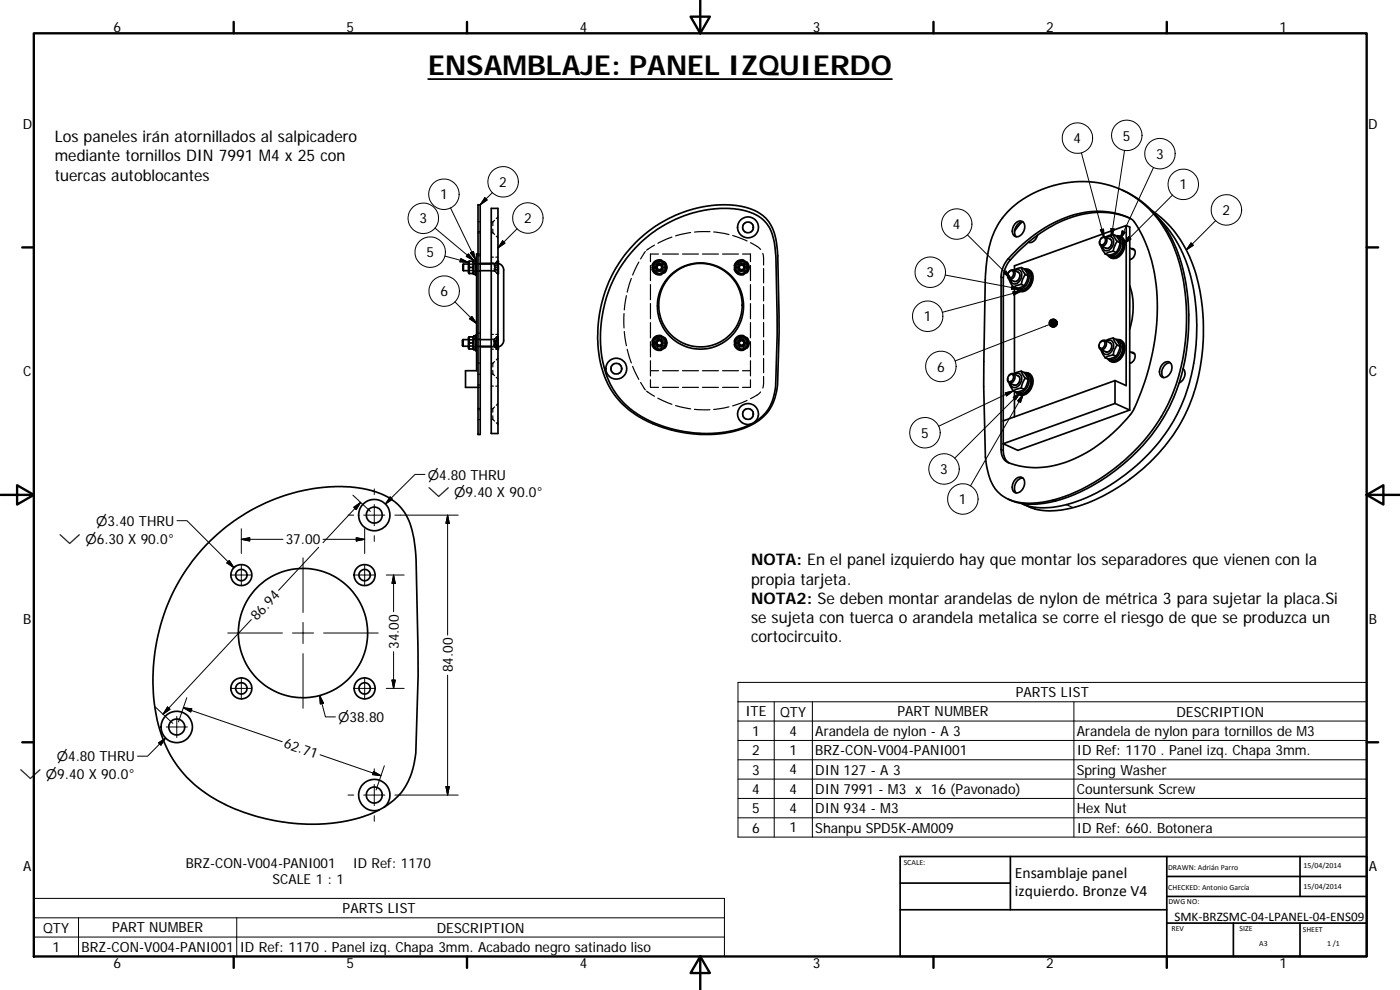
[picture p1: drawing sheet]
<svg xmlns="http://www.w3.org/2000/svg" width="420mm" height="297mm" viewBox="0 0 420 297" stroke-linecap="round" stroke-linejoin="round" font-family="sans-serif">
<g fill="none" stroke="#000" stroke-width=".51">
<path d="M336.8 57a32.4 32.4 0 0 1 17.5 21 62.9 62.9 0 0 1-3.6 44.7 56.1 56.1 0 0 1-35.5 28l-3.5 .5a17 17 0 0 1-9.1-1.4M139.1 79.2l-.2 .2v1.6l.2 .2M139.1 79.2v2M139.1 79.2h1.5M140.9 78.4a4.7 4.7 0 0 0-.3 3.1l.1 .6h.2M140.9 78.4l-.2 .9 .2 .9M140.9 78.4h.9M141.8 78.4l.4 .3M141.8 78.4v1.8M142.2 78.1h.3M142.2 78.2v4.1h.5M142.2 78.1v.1"/>
<path d="M142.7 78.1l-.5 .1M143 77.9h-.3v4.7h.3M143.5 76.2h-.5v35h-3.3v5h3.8M143.5 61.4h.6v69h-.6zM144.1 79h3.3M144.1 79.2h3.3M147.4 62.5h2v67.6h-2zM149.4 78.4v3.7M149.6 79.1a2.73 2.73 0 0 1 1.6 3.3v15.7a10.9 10.9 0 0 1-.4 5.2l-.5 .4-.9 .4M190.8 72.7a38.9 38.9 0 0 1 22.7-11l5.5-.2a15.5 15.5 0 0 1 11.7 5l1.1 1.8a21.1 21.1 0 0 1 1.6 8.5 352.8 352.8 0 0 1-.3 40.2 14.3 14.3 0 0 1-11.1 11.9l-2.7 .8-4.4 .6-6.4-.1a40.4 40.4 0 0 1-14.3-3.9 24.9 24.9 0 0 1-14.7-21.6 39.9 39.9 0 0 1 11.3-32zM197.5 79.5h.8l.4 .7-.4 .7h-.8l-.4-.7zM222.2 79.5h.7l.4 .7-.4 .7h-.7l-.4-.7z"/>
<path d="M302.6 63.4a31.1 31.1 0 0 1 13.2-7.6l3.6-.9 5.3-.4a28.4 28.4 0 0 1 26 16.3 56.6 56.6 0 0 1 5.1 31.3 54.9 54.9 0 0 1-29.9 44l-4.7 2.2-3.2 1.2-4 1-3.4 .4a12.9 12.9 0 0 1-12.2-4.6l-1.6-3.4-1.1-5.8a744.2 744.2 0 0 1 .1-54.5 31.9 31.9 0 0 1 4.1-15.9zM304.8 67a1.56 1.56 0 0 1 2.1-.5 1.56 1.56 0 0 1 .6 2 2.32 2.32 0 0 1-3.2 2.2 2.86 2.86 0 0 1 .5-3.7zM305.8 74.3a36.4 36.4 0 0 1 23.6-10.9 18.1 18.1 0 0 1 10.8 2.9 45.1 45.1 0 0 1 7.1 27.4 71.9 71.9 0 0 1-7.7 30.3 42.1 42.1 0 0 1-24.6 16 21.8 21.8 0 0 1-13.1-1.6 4.3 4.3 0 0 1-1.5-3.5v-51.8a8.8 8.8 0 0 1 3.2-6.6zM306.7 66.6l-2.2 2.7M307 66.6a2.9 2.9 0 0 0-2 4.4M308.8 72.6l.1 .1M311.4 70.5a2.4 2.4 0 0 1-2.7 2.2M330.4 71.6a1.01 1.01 0 0 1 1.4-.4 1.01 1.01 0 0 1 .3 1.4 1.15 1.15 0 0 1-.7 1.2 1.15 1.15 0 0 1-1.4-.5v-.9M330.5 73.8l1.4 .7M330.5 71.5a.83 .83 0 0 1 1.2 .1 .83 .83 0 0 1-.1 1.2 .82 .82 0 0 1-1.2 .6 .82 .82 0 0 1-.3-1.2zM330.6 73.9l.2 .9 .9 1.4M331.7 71.1l1.5 .7"/>
<path d="M332.1 71.3a1.39 1.39 0 0 1 1.8 0 1.39 1.39 0 0 1 .3 1.8 2.09 2.09 0 0 1-2.8 1.9l-.5-1M333.2 71.8a1.59 1.59 0 0 1 .3 1.7 1.59 1.59 0 0 1-1.6 1M334.1 75.4l-2.4 .8M334.1 70.3l-2.3 .8M334.1 70.3l1.2 2.1M334.1 75.4l.9 .4M334.1 70.3l.9 .4M335 70.7l1.2 2.1M335 75.8l-2.4 .8-.9-.4M335 70.8a2.11 2.11 0 0 1 2.3 2.7 3.8 3.8 0 0 1-3.9 3.8l-.9-.7M335.1 70.9a2.73 2.73 0 0 1 .7 4.3 2.55 2.55 0 0 1-3.1 1.4M335.3 72.4l-.8 1.4-.4 1.6"/>
<path d="M335.3 72.4l.9 .4M335.4 71a2.8 2.8 0 0 1 .9 4.5 2.39 2.39 0 0 1-3.4 1.1M336.1 70.9a2.81 2.81 0 0 1 1.3 3.9 3.1 3.1 0 0 1-4.2 2.5M336.2 72.8l-.5 1.6-.7 1.4M338 67.7l1.1 .4-.1 54.9M339.1 74.4l1.4 .7M339.1 77.7l.2 .1M339.1 65.4a26.3 26.3 0 0 0-23.3 2.4 45.1 45.1 0 0 0-13.5 11.4 8.6 8.6 0 0 0-1.2 4.2v51.8a4.2 4.2 0 0 0 1.7 3.7M339.5 74.6a1.33 1.33 0 0 1 1.2 .9 1.33 1.33 0 0 1-.4 1.4l-.5 .7-.7 .3M345.8 63.3a35.8 35.8 0 0 1 14.3 24 60.4 60.4 0 0 1-6 40 55.7 55.7 0 0 1-32.3 25.1l-4.2 .7a16.8 16.8 0 0 1-8.7-1l-2-.9M348 65.8a39.7 39.7 0 0 1 10.6 23.4 58.3 58.3 0 0 1-7.6 39 55 55 0 0 1-31.7 23.4l-5.1 .7a15.8 15.8 0 0 1-7.7-1.3M139.1 81.2h1.5"/>
<path d="M140.9 80.2l-.2 1 .2 .9M140.9 82.1h.9M140.9 80.2h.9M141.8 80.2v1.9M142.2 81.7l-.4 .4M144.1 81.2h3.3M302.7 81.7a.81 .81 0 0 1 1.2-.4 .81 .81 0 0 1 .2 1.2 .87 .87 0 0 1-.7 .9 .87 .87 0 0 1-1-.5zM302.8 81.6a1 1 0 0 1 1.4-.5 1 1 0 0 1 .3 1.4 1.1 1.1 0 0 1-.8 1.2 1.1 1.1 0 0 1-1.3-.6v-.7M303 83.8l.2 1 .9 1.3M304.1 81l1.5 .7M304.4 80.9v-1.1l33.6-12.1v48l-3.4-1.5M304.4 86.3v25.8"/>
<path d="M304.5 81.2a1.37 1.37 0 0 1 1.8 .1 1.37 1.37 0 0 1 .3 1.7 2.07 2.07 0 0 1-2.8 2l-.5-1M305.6 81.7a1.61 1.61 0 0 1 .3 1.8 1.61 1.61 0 0 1-1.6 .9l-1.4-.6M306.5 85.3l-2.4 .8M306.5 80.3l1.2 2.1M306.5 80.3a3.6 3.6 0 0 1 2 2.2l.1 .3M306.5 85.3l.9 .4M306.5 80.3l-2.3 .8M307.4 85.7l-1.3 .6a1.95 1.95 0 0 1-2-.2M307.4 80.7a2.12 2.12 0 0 1 2.3 2.8 4.1 4.1 0 0 1-3.6 3.9l-.8-.4-.4-.5M307.5 80.9a2.35 2.35 0 0 1 1.1 3.4 2.79 2.79 0 0 1-3.5 2.2M307.7 82.4l-.8 1.4-.4 1.5M307.7 82.4l.9 .4"/>
<path d="M307.8 81a2.83 2.83 0 0 1 .9 4.4 2.49 2.49 0 0 1-3.4 1.2M308.5 80.8a3.2 3.2 0 0 1 .9 4.8 2.86 2.86 0 0 1-3.7 1.6M308.6 82.8l-.4 1.5-.8 1.4M339.1 85.7a21.4 21.4 0 0 1-.1 13.1M139 101.9l-.2 .2v1.6l.2 .2M139 103.9h1.6M139 101.9h1.6M139 101.9v2M140.9 101.1a4.5 4.5 0 0 0-.3 3l.1 .6h.2M140.9 102.9l-.2 .9 .2 .9M140.9 101.1l-.2 .9 .2 .9M140.9 104.7h.9"/>
<path d="M140.9 101.1h.9M140.9 102.9h.9M141.8 101.1l.4 .3M141.8 101.1v1.8M141.8 102.9v1.8M142.2 100.8h.3M142.2 100.9v4h.5M142.2 100.8v.1M142.2 104.4l-.4 .3M142.7 100.8l-.5 .1M143 100.6h-.3v4.6h.3M144.1 104.1h3.3"/>
<path d="M144.1 103.9h3.3M144.1 101.9h3.3M149.6 104.1l-.2 .7M197.2 102.6l.6-.5 .7 .3 .1 .8-.6 .5-.7-.3zM222.2 102.2h.7l.4 .7-.4 .6h-.7l-.4-.6zM302.8 112.7a1 1 0 0 1 1.4-.5 1 1 0 0 1 .3 1.5 1.15 1.15 0 0 1-.7 1.1 1.15 1.15 0 0 1-1.3-.4l-.1-.9M302.9 112.6a.83 .83 0 0 1 1.2 0 .83 .83 0 0 1-.1 1.2 .84 .84 0 0 1-1.2 .7 .84 .84 0 0 1-.3-1.3zM303 114.9l.1 .8 1 1.6M304.1 112.1l1.5 .7a1.61 1.61 0 0 1 .3 1.8 1.61 1.61 0 0 1-1.6 .9l-1.4-.6M304.4 117.4v7.7M304.5 112.3a1.38 1.38 0 0 1 1.8 .1 1.38 1.38 0 0 1 .3 1.7 2.12 2.12 0 0 1-2.8 2l-.5-1M306.5 111.4l-2.3 .8"/>
<path d="M306.5 116.4l-2.4 .9M306.5 111.4l1.2 2.1M306.5 116.4l.9 .4M306.5 111.4l.9 .4M307.4 116.8l-1.3 .6a1.9 1.9 0 0 1-2-.1M307.4 111.8l1.2 2.1M307.4 111.8a2.21 2.21 0 0 1 2.2 3.2 3.6 3.6 0 0 1-3.8 3.4l-.9-.8M307.5 112a2.78 2.78 0 0 1 .8 4.2 2.5 2.5 0 0 1-3.2 1.4M307.7 113.5l-.9 1.7-.3 1.2M307.7 113.5l.9 .4M307.8 112.1a2.53 2.53 0 0 1 1.3 3.7 2.71 2.71 0 0 1-3.8 1.9M308.5 111.9a3.2 3.2 0 0 1 .9 4.8 2.83 2.83 0 0 1-3.8 1.6"/>
<path d="M308.6 113.9l-.6 1.9-.6 1M330.2 102.7a1 1 0 0 1 1.4-.5 1 1 0 0 1 .4 1.5 1.22 1.22 0 0 1-.7 1 1.22 1.22 0 0 1-1.3-.1l-.1-1.1M330.3 102.6a.78 .78 0 0 1 1.1-.2 .78 .78 0 0 1 .1 1.1 .88 .88 0 0 1-.6 1 .88 .88 0 0 1-1-.5v-.7zM330.6 105l.1 .7 1 1.6M331.5 102.1l1.7 .7a1.61 1.61 0 0 1 .3 1.8 1.61 1.61 0 0 1-1.6 1l-1.6-.7M332.1 102.4a1.39 1.39 0 0 1 1.8 0 1.39 1.39 0 0 1 .3 1.8 2.12 2.12 0 0 1-2.9 1.9l-.4-1M334.1 106.5l-2.4 .8M334.1 106.5l.9 .4M334.1 101.5l1.1 2M334.1 101.5l.9 .4M334.1 101.5l-2.3 .7M334.6 114.2v6.9l-33.5 12 4.4 2 33.5-12.1"/>
<path d="M334.6 114.2l-33.5 12.1M335 106.9l-1.3 .6a2.18 2.18 0 0 1-2-.2M335 101.9l1.1 2M335 101.9a2.19 2.19 0 0 1 2.2 3.2 3.6 3.6 0 0 1-3.8 3.4l-1-.8M335.1 102a2.83 2.83 0 0 1 .5 4.6 2.34 2.34 0 0 1-2.9 1.1M335.2 103.5l-.7 1.4-.4 1.6M335.2 103.5l.9 .4M335.4 102.1a2.62 2.62 0 0 1 1.1 4.1 2.53 2.53 0 0 1-3.6 1.6M336.1 102a3.1 3.1 0 0 1 .9 4.7 2.81 2.81 0 0 1-3.8 1.7M336.1 103.9l-.4 1.6-.7 1.4M339 105.5l1.5 .7M339 108.8l.3 .1"/>
<path d="M339.5 105.7a1.33 1.33 0 0 1 1.2 .9 1.33 1.33 0 0 1-.4 1.5l-.5 .6-.8 .2M349 109.2a1.55 1.55 0 0 1 2.1-.5 1.55 1.55 0 0 1 .6 2.1 2.49 2.49 0 0 1-3 2.3 2.63 2.63 0 0 1 .3-3.9zM351.2 108.8a2.9 2.9 0 0 0-2 4.5M355.1 110.7a2.83 2.83 0 0 1-1.2 4.2M226.5 126.6a12.9 12.9 0 0 0 6.3-10.8 414 414 0 0 0-.1-40.6 12.6 12.6 0 0 0-3.9-9.5 19.7 19.7 0 0 0-12.6-3.2l-5 .6a38.3 38.3 0 0 0-28.5 51.1 26.4 26.4 0 0 0 17 13.9 35.5 35.5 0 0 0 25.8-.9M334.6 121.1l4.4 1.9M304.7 143.8a1.57 1.57 0 0 1 2.1-.5 1.57 1.57 0 0 1 .7 2.1 2.29 2.29 0 0 1-3.2 2.2 2.97 2.97 0 0 1 .4-3.8zM307 143.4a2.86 2.86 0 0 0-2 4.5M115.4 242.1a18.5 18.5 0 0 0 9.2-14.7l.2-1.4a649.8 649.8 0 0 0 0-59.5 25.4 25.4 0 0 0-3.9-13.4 19.3 19.3 0 0 0-13.4-6.7l-4.6-.4-4.4 .1-4.6 .5-3.5 .7a57.4 57.4 0 0 0-44.4 59.2 40 40 0 0 0 8.5 24.9 45.3 45.3 0 0 0 23.7 13.9l6.4 1.3 7 .7 7.7-.3 5.7-.9a35 35 0 0 0 8.8-3.1M270.1 257h140.1v30h-140.1zM303.2 257v16M350.2 257v30"/>
<path d="M390.2 257v12M270.1 265h33.1M270.1 273h80.1M350.2 277h60M350.2 269h60M350.2 263h60M370.2 277v10M390.2 277v10"/>
<circle cx="224.5" cy="68.2" r="1.59"/>
<circle cx="224.5" cy="68.2" r="3.1"/>
<circle cx="197.9" cy="80.2" r="1.85"/>
<circle cx="197.9" cy="80.2" r="2.09"/>
<circle cx="210.2" cy="91.6" r="12.5"/>
<circle cx="210.2" cy="91.8" r="12.9"/>
<circle cx="222.6" cy="80.2" r="2.09"/>
<circle cx="222.6" cy="80.2" r="1.84"/>
<circle cx="185" cy="110.6" r="1.6"/>
<circle cx="185" cy="110.6" r="3.1"/>
<circle cx="197.9" cy="102.9" r="1.86"/>
<circle cx="197.9" cy="102.9" r="2.1"/>
<circle cx="222.6" cy="102.9" r="2.1"/>
<circle cx="222.6" cy="102.9" r="1.85"/>
<circle cx="224.5" cy="124.2" r="1.59"/>
<circle cx="224.5" cy="124.2" r="3.1"/>
<circle cx="112.3" cy="154.5" r="4.7"/>
<circle cx="112.3" cy="154.6" r="2.4"/>
<circle cx="72.4" cy="172.5" r="1.7"/>
<circle cx="72.4" cy="172.5" r="3.2"/>
<circle cx="109.4" cy="172.5" r="3.2"/>
<circle cx="109.4" cy="172.5" r="1.69"/>
<circle cx="90.9" cy="189.9" r="19.4"/>
<circle cx="53" cy="218.1" r="2.39"/>
<circle cx="53.1" cy="218.1" r="4.7"/>
<circle cx="72.4" cy="206.5" r="3.2"/>
<circle cx="72.4" cy="206.5" r="1.7"/>
<circle cx="109.4" cy="206.5" r="3.1"/>
<circle cx="109.4" cy="206.5" r="1.7"/>
<circle cx="112.3" cy="238.5" r="4.7"/>
<circle cx="112.3" cy="238.5" r="2.4"/>
</g>
<g fill="none" stroke="#000" stroke-width=".36">
<path d="M140.6 79.4h.1M140.7 79.4h.4M140.7 79.4v.5M141.6 79.4h.5v.5M141.7 79.2l-1.1 .1M142.2 79.1h.1M142.2 79.2l-.1 .1M142.4 79.1l-.2 .1M142.4 79.1h.1M142.5 79.1h.2h-.2M142.7 79.2h.1M142.9 79.2h1.2"/>
<path d="M142.9 79.2h.1M143 79.1h.4M143.5 76.2h.1M143.5 66.6h.1M143.5 69.9h.1M143.5 76.8h.1M143.5 69.5h.1M143.8 79.1h.3M143.9 76.2h.2M143.9 66.6h.2M143.9 69.9h.2M143.9 76.8h.2"/>
<path d="M143.9 69.5h.2M147.4 79.1h.4M147.4 66.6h.2M147.4 69.8h.2M147.4 77.2h.7M147.4 78.9h.7M147.4 79.2h.3M147.4 79h.6M147.7 66.6h.2M147.7 69.8h.2M147.9 66.6v1.1M147.9 68.7v1.1"/>
<path d="M147.9 69.8l.5 .5M148 79.2h.3M148.1 79.1h.4M148.3 79.2v.7M148.4 66.1l-.5 .5M148.5 79.1v.8M148.6 79h.7M148.6 78.9l-.3 .3M148.8 78.8l-.3 .3M148.8 79.5l-.1 .3M148.8 77.2h.6M148.8 78.9h.6"/>
<path d="M148.8 79.5h.1M148.9 70.8l.5 .6M149.1 79.5h-.3v.3M149.3 78.4l-.1 1.2M149.3 78.4h.1M149.3 79.5h.3M149.4 78.1l-.5 .6M149.4 65.1l-.5 .5M149.4 79l.2 .1M191.7 78.6l-1.8 3.9M193.7 75.5l-1.5 2.2M195.2 79.7v4.5"/>
<path d="M196.1 79.6v.2a.63 .63 0 0 0 0 1M196.4 73.6l-2.4 1.5M197 79.6a1.13 1.13 0 0 1 1.6-.2 1.13 1.13 0 0 1 0 1.7 1.13 1.13 0 0 1-1.6-.2M197.1 79.7a.99 .99 0 0 1 1.5-.2 .99 .99 0 0 1 0 1.5 .99 .99 0 0 1-1.5-.2M197.4 78.8a1.49 1.49 0 0 0-1 1.4 1.49 1.49 0 0 0 1 1.5M197.5 78.2v.3M197.5 78.8v.4M197.5 78.4h-.1a.64 .64 0 0 0-.9 .6M197.6 76.2h-2.4v2.3M197.7 78.2v.3M197.7 78.8v.3M197.8 78.1a1.97 1.97 0 0 0-1.9 1.6"/>
<path d="M197.8 78.1h.1M197.8 78.1v.4M197.8 78.8v.3M197.9 78.1h.1M198 78.1v.4M198 78.8v.3M198 78.1a2.03 2.03 0 0 1 1.9 1.6M198.2 78.4h.2a.63 .63 0 0 1 .9 .6M198.3 79.5a.81 .81 0 0 0-1.2 .7 .81 .81 0 0 0 1.2 .7M198.3 78.8a1.5 1.5 0 0 1 1.1 1.4 1.5 1.5 0 0 1-1.1 1.5M198.6 79.8a.8 .8 0 0 1-.7 1.2 .8 .8 0 0 1-.7-1.2M198.6 78a2.34 2.34 0 0 0-3 1.8"/>
<path d="M198.7 79.6a1.06 1.06 0 0 0-1.5-.2 1.06 1.06 0 0 0 0 1.6 1.06 1.06 0 0 0 1.5-.2M198.8 76.2h4.8M198.8 79.5a1.17 1.17 0 0 0-1.7-.1 1.17 1.17 0 0 0 0 1.7 1.17 1.17 0 0 0 1.7-.2M199.5 78.5a2.33 2.33 0 0 1 0 3.5M199.7 79.6v.2a.62 .62 0 0 1 0 1M201.6 71.1l-4.2 1.9M204.8 76.2h4.8M207.3 69.8l-4.5 1M210.8 76.2h4.8M213.1 69.5l-4.7 .1M214.2 69.6l4.6 .8M216.8 76.2h4.8"/>
<path d="M219.9 70.7l4.3 1.6M220.8 79.6l-.1 .2a.62 .62 0 0 0 .1 1M221.6 79.6a1.14 1.14 0 0 1 1.7-.2 1.14 1.14 0 0 1 0 1.7 1.14 1.14 0 0 1-1.7-.2M221.8 79.7a1 1 0 0 1 1.4-.2 1 1 0 0 1 0 1.5 1 1 0 0 1-1.4-.2M222.1 78.8a1.5 1.5 0 0 0-1 1.4 1.5 1.5 0 0 0 1 1.5M222.1 78.2v.3M222.1 78.8v.4M222.2 78.4h-.1a.63 .63 0 0 0-.9 .6M222.3 78.2v.3M222.3 78.8v.3M222.5 78.1a2.09 2.09 0 0 0-1.9 1.6M222.5 78.1v.4"/>
<path d="M222.5 78.8v.3M222.5 78.1h.1M222.6 78.1h.1M222.7 78.1v.4M222.7 78.8v.3M222.7 78.1a1.98 1.98 0 0 1 1.8 1.6M222.8 76.2h2.4v2.3M222.9 78.4h.2a.64 .64 0 0 1 .9 .6M223 79.5a.82 .82 0 0 0-1.3 .7 .82 .82 0 0 0 1.3 .7M223 78.8a1.5 1.5 0 0 1 1 1.4 1.5 1.5 0 0 1-1 1.5M223.2 79.8a.8 .8 0 0 1-.7 1.2 .8 .8 0 0 1-.6-1.2M223.3 78a2.3 2.3 0 0 0-3 1.8"/>
<path d="M223.4 79.6a1.06 1.06 0 0 0-1.6-.2 1.06 1.06 0 0 0 0 1.6 1.06 1.06 0 0 0 1.6-.2M223.5 79.5a1.17 1.17 0 0 0-1.7-.1 1.17 1.17 0 0 0 0 1.7 1.17 1.17 0 0 0 1.7-.2M224 66.7a1.64 1.64 0 0 0-1.2 1.5 1.64 1.64 0 0 0 1.2 1.6M224.1 78.5a2.33 2.33 0 0 1 0 3.5M224.3 79.6l.1 .2a.63 .63 0 0 1-.1 1M225 66.7a1.67 1.67 0 0 1 1.2 1.5 1.67 1.67 0 0 1-1.2 1.6M225.2 79.7v4.5M225.2 72.8l2.4 1.4 .7 .6M228.9 76l.3 3.5M302.6 77.6l.6 .4M333.2 71.8a1.62 1.62 0 0 1 .3 1.7 1.62 1.62 0 0 1-1.6 1M140.6 81.2h1.1"/>
<path d="M140.6 81.2h.1M140.7 81h.4M140.7 80.5l-.1 .6M141.6 81h.5M142.1 80.5v.5M142.1 81v.1M142.1 81.2h.1M142.2 81.3h.2M142.8 81.3h-.3M142.9 81.2h1.2M142.9 81.3h.1M143 81.4h.4"/>
<path d="M143.5 99.9h.1M143.8 81.4h.3M143.9 99.9h.2M147.4 81.3h.4M147.4 81.2h.3M148 81.2h.3M148.1 81.3h.4M148.3 81.2l.3 .3M148.3 80.6v.6M148.5 80.6v.7M148.5 81.3l.3 .4M148.5 80v.4"/>
<path d="M148.7 80.7l.1 .2M148.8 80.9h.1M148.8 80.7v.2h.3M148.8 80v.2M148.8 80.2v.2M148.8 80.2h.3M148.9 81.8l.3 .3M149.1 82l.3 .3M149.2 82.1h.1M149.2 80.8v1.3M149.3 82.1h.1M149.3 80.9h.3"/>
<path d="M149.3 80.2h.3M187.3 94.1v4.3M187.4 99.5l.6 4.2M188 88.7l-.6 4.3M189.5 83.5l-1.3 4.2M195.2 85.4v4.5M195.2 91.1v4.6M195.2 96.8v4.6M195.6 80.7a2.34 2.34 0 0 0 3 1.7M195.9 80.9a2.06 2.06 0 0 0 2 1.4 2.06 2.06 0 0 0 1.9-1.4M196.5 81.4l.1 .2a.61 .61 0 0 0 .9 .5M198.5 81a.99 .99 0 0 0 .1-1.4 .99 .99 0 0 0-1.5 0 .99 .99 0 0 0 .2 1.4"/>
<path d="M199.3 81.4l-.3 .7h-.8M220.3 80.7a2.31 2.31 0 0 0 3 1.7M220.6 80.9a2.06 2.06 0 0 0 2 1.4 2.06 2.06 0 0 0 1.9-1.4M221.2 81.4v.2a.63 .63 0 0 0 1 .5M223.1 81a.99 .99 0 0 0 .2-1.4 .99 .99 0 0 0-1.5 0 .99 .99 0 0 0 .2 1.4M224 81.4l-.1 .2a.64 .64 0 0 1-1 .5M225.2 85.4v4.5M225.2 91.1v4.6M225.2 96.8v4.6M229.2 80.6v4.3M229.2 86v4.3M229.2 91.4v4.3"/>
<path d="M229.2 96.8v4.3M300.4 83.1l.7 .3M305.6 81.7a1.63 1.63 0 0 1 .3 1.8 1.63 1.63 0 0 1-1.6 .9M138.9 103.1l.1 .7M139 102l-.1 .6M139.1 102v.6M139.1 103.2v.6M140.6 103.8l1.1 .1M140.6 102l.1 .1M140.7 102.1v.5M140.7 103.2l-.1 .6M140.7 103.7h.4"/>
<path d="M140.7 102.1h.4M141.6 103.7h.5M141.6 102.1h.5M141.7 101.9l-1.1 .1M142.1 103.2v.5M142.1 103.7v.1M142.1 102v.6M142.1 103.8l.1 .1M142.2 104h.2M142.4 101.8l-.3 .2M142.5 101.7l-.3 .1M142.5 104h.2"/>
<path d="M142.5 101.8h.2h-.2M142.7 103.9h.1M142.7 101.8h.1M142.9 101.9h1.2M142.9 103.9h1.2M142.9 101.8h.1M143 101.7h.4M143 104.1h.4M143.5 108.9h.1M143.5 112.3h.1M143.5 116.2h.1M143.5 115.5h.1"/>
<path d="M143.8 101.7h.3M143.8 104.1h.3M143.9 108.9h.2M143.9 112.3h.2M143.9 116.2h.2M143.9 115.5h.2M147.4 101.7h.4M147.4 104l.6 .1M147.4 109h.2M147.4 112.2h.2M147.4 101.9h.3M147.4 115.8h.7"/>
<path d="M147.4 100.3h.7M147.4 104.8h.7M147.4 103.9h.3M147.7 109h.2M147.7 112.2h.2M147.9 109v1.1M147.9 111.1v1.1M147.9 112.2l.5 .5M148.1 101.7h.4M148.1 104h.4M148.2 103.2v.7l.3 .3M148.3 103.2v.7"/>
<path d="M148.3 101.9v.7M148.3 103.9h-.4M148.3 101.9h-.4M148.3 103.9h.1M148.4 101.9h-.1M148.4 102.7l-.2 .2 .2 .2M148.4 108.5l-.5 .5M148.4 104h.1M148.5 101.6l-.3 .3v.7M148.5 101.7v.8M148.5 103.3v.7M148.5 104l.3 .3"/>
<path d="M148.5 101.7l-.1 .1M148.5 103.4l.2 .2M148.5 102.7v.4M148.6 104.1h.7M148.7 103.5l.3 .2M148.7 102.9v.3M148.7 102.3v.1M148.7 103.1v.3M148.7 102.4v.2M148.7 102.2l-.2 .2M148.7 103.4h.1M148.7 102.6v.2"/>
<path d="M148.7 102.1v.2zM148.7 103.2h.3M148.7 103.4h.3M148.7 102.6h.3M148.7 102.1h.3M148.7 103.2l.1 .3M148.8 101.5l-.3 .2M148.8 115.8h.6M148.8 100.3h.6M148.8 104.8h.6M148.8 103.5h.1M148.8 103.4l.3 .1-.1 1.3-.3-.3"/>
<path d="M148.8 102.7v.2M148.8 102.2h.1M148.8 102.2l-.1 .3M148.8 102.9v.2M148.8 102.9h.3M148.9 113.2l.5 .5M149 102.4h-.3v.3M149 101l-.3 .3M149 101l.2 1.3M149 101l.1 1.2-.3 .2M149.1 104.7l.3 .3M149.2 103.5v1.3"/>
<path d="M149.2 103.7h.2M149.2 103.2h.2M149.2 103.4h.2M149.2 102.6h.2M149.2 102.4h.2M149.2 102.1h.2M149.3 101h.3v1M149.3 104.1h.1M149.3 103.5h.3M149.3 102.9h.3M149.3 102.2h.3M149.4 100.8l-.3 .3"/>
<path d="M149.4 107.5l-.5 .5M149.6 103v1.1M184.4 109a1.66 1.66 0 0 0-1.1 1.6 1.66 1.66 0 0 0 1.1 1.6M185.5 109a1.64 1.64 0 0 1 1.1 1.6 1.64 1.64 0 0 1-1.1 1.6M188.2 104.8l1.3 4.1M189.9 109.9l1.8 3.9M192.2 114.7l1.5 2.3M194 117.3l2.4 1.6M195.2 113.9v2.3h2.4M195.2 102.5v4.6M195.2 108.2v4.6M195.2 111.2h2.4"/>
<path d="M195.6 103.4a2.28 2.28 0 0 0 3 1.7M195.9 103.6a2.07 2.07 0 0 0 2 1.3 2.07 2.07 0 0 0 1.9-1.3M196.1 102.3v.1a.65 .65 0 0 0 0 1.1M196.5 104.1l.1 .1a.62 .62 0 0 0 .9 .5M197 102.2a1.13 1.13 0 0 1 1.6-.2 1.13 1.13 0 0 1 0 1.7 1.13 1.13 0 0 1-1.6-.2M197.1 102.3a1 1 0 0 1 1.5-.1 1 1 0 0 1 0 1.4 1 1 0 0 1-1.5-.1M197.4 119.5l4.2 1.8M197.4 101.5a1.48 1.48 0 0 0-1 1.4 1.48 1.48 0 0 0 1 1.4M197.5 100.9v.3M197.5 101.5v.4M197.5 101.1h-.1a.64 .64 0 0 0-.9 .6M197.7 100.8v.3"/>
<path d="M197.7 101.5v.3M197.8 100.8a2 2 0 0 0-1.9 1.5M197.8 100.8v.3M197.8 101.5v.3M197.8 100.8h.1M197.9 100.8h.1M198 100.8v.3M198 101.5v.3M198 100.8a2.07 2.07 0 0 1 1.9 1.5M198.2 102.2a.8 .8 0 0 1 .2 1.3 .8 .8 0 0 1-1.3-.5M198.2 101.1h.2a.63 .63 0 0 1 .9 .6M198.3 102.2a.82 .82 0 0 0-1.2 .7 .82 .82 0 0 0 1.2 .7"/>
<path d="M198.3 101.5a1.49 1.49 0 0 1 1.1 1.4 1.49 1.49 0 0 1-1.1 1.4M198.6 100.7a2.28 2.28 0 0 0-3 1.7M198.7 102.3a1.07 1.07 0 0 0-1.5-.2 1.07 1.07 0 0 0 0 1.6 1.07 1.07 0 0 0 1.5-.2M198.8 116.2h4.8M198.8 111.2h4.8M198.8 102.2a1.17 1.17 0 0 0-1.7-.2 1.17 1.17 0 0 0 0 1.8 1.17 1.17 0 0 0 1.7-.2M198.8 103.2a.99 .99 0 0 0-.7-1.3 .99 .99 0 0 0-1.2 .9 .99 .99 0 0 0 1 1.1M199.3 104.1l-.1 .1a.64 .64 0 0 1-1 .5M199.5 101.2a2.36 2.36 0 0 1 0 3.4M199.7 102.3v.1a.64 .64 0 0 1 0 1.1M204.8 116.2h4.8M204.8 111.2h4.8"/>
<path d="M210.8 116.2h4.8M210.8 111.2h4.8M216.8 116.2h4.8M216.8 111.2h4.8M220.3 103.4a2.25 2.25 0 0 0 3 1.7M220.6 103.6a2.07 2.07 0 0 0 2 1.3 2.07 2.07 0 0 0 1.9-1.3M220.8 102.3l-.1 .1a.64 .64 0 0 0 .1 1.1M221.2 104.1v.1a.63 .63 0 0 0 1 .5M221.6 102.2a1.14 1.14 0 0 1 1.7-.2 1.14 1.14 0 0 1 0 1.7 1.14 1.14 0 0 1-1.7-.2M221.8 102.3a1.01 1.01 0 0 1 1.4-.2 1.01 1.01 0 0 1 0 1.5 1.01 1.01 0 0 1-1.4-.1M222.1 101.5a1.49 1.49 0 0 0-1 1.4 1.49 1.49 0 0 0 1 1.4M222.1 100.9v.3"/>
<path d="M222.1 101.5v.4M222.2 101.1h-.1a.63 .63 0 0 0-.9 .6M222.3 100.8v.3M222.3 101.5v.3M222.5 100.8a2.13 2.13 0 0 0-1.9 1.5M222.5 100.8v.3M222.5 101.5v.3M222.5 100.8h.1M222.6 100.8h.1M222.7 100.8v.3M222.7 101.5v.3M222.7 100.8a2.01 2.01 0 0 1 1.8 1.5"/>
<path d="M222.8 111.2h2.4M222.9 101.1h.2a.64 .64 0 0 1 .9 .6M223 102.2a.82 .82 0 0 0-1.3 .7 .82 .82 0 0 0 1.3 .7M223 101.5a1.49 1.49 0 0 1 1 1.4 1.49 1.49 0 0 1-1 1.4M223.1 103.7a.99 .99 0 0 0 .2-1.5 .99 .99 0 0 0-1.5 0 .99 .99 0 0 0 .2 1.5M223.2 102.5a.79 .79 0 0 1-.7 1.2 .79 .79 0 0 1-.6-1.2M223.3 100.7a2.25 2.25 0 0 0-3 1.7M223.4 102.3a1.07 1.07 0 0 0-1.6-.2 1.07 1.07 0 0 0 0 1.6 1.07 1.07 0 0 0 1.6-.2M223.5 102.2a1.17 1.17 0 0 0-1.7-.2 1.17 1.17 0 0 0 0 1.8 1.17 1.17 0 0 0 1.7-.2M224 104.1l-.1 .1a.64 .64 0 0 1-1 .5M224.1 101.2a2.36 2.36 0 0 1 0 3.4M224.3 102.3l.1 .1a.65 .65 0 0 1-.1 1.1"/>
<path d="M225.2 102.5v4.6M225.2 108.2v4.6M225.2 113.9v2.3h-2.4M228.3 117.6l-1 .9-2.1 1.1M229.2 112.9l-.3 3.5M229.2 102.2v4.3M229.2 107.5v4.4M305.6 112.8a1.61 1.61 0 0 1 .3 1.8 1.61 1.61 0 0 1-1.6 .9M333.2 102.9a1.59 1.59 0 0 1 .3 1.7 1.59 1.59 0 0 1-1.6 1M339.2 108.9h.1M340.5 106.1l-.1 .1M143.5 122.6h.1"/>
<path d="M143.5 125.9h.1M143.5 123h.1M143.9 122.6h.2M143.9 125.9h.2M143.9 123h.2M147.4 122.6h.2M147.4 125.8h.2M147.7 122.6h.2M147.7 125.8h.2M147.9 122.6v1.1M147.9 124.8v1M147.9 125.8l.5 .5"/>
<path d="M148.4 122.1l-.5 .5M148.9 126.9l.5 .5M149.4 127v.2M149.4 121.1l-.5 .5M149.4 126.6v.2M202.8 121.7l4.5 1M208.4 122.8l4.7 .1M218.8 122.1l-4.6 .8M224 122.7a1.64 1.64 0 0 0-1.2 1.5 1.64 1.64 0 0 0 1.2 1.6M224.2 120.1l-4.3 1.7M225 122.7a1.64 1.64 0 0 1 1.2 1.5 1.64 1.64 0 0 1-1.2 1.6M300.4 134.9l.7 .3"/>
<path d="M316.1 150l.7 .3M320 151.4l2 .9"/>
</g>
<g fill="#000">
<circle cx="148.8" cy="79.5" r=".18"/>
<circle cx="148.8" cy="80.9" r=".18"/>
<circle cx="142.2" cy="100.8" r=".25"/>
<circle cx="148.8" cy="102.2" r=".18"/>
<circle cx="148.8" cy="103.5" r=".18"/>
</g>
<g fill="none" stroke="#000" stroke-width=".71">
<path d="M10.1 10h400.1v277h-400.1zM70.1 6.6v3.4M140.2 6.6v3.4M207.3 5h5.8l-2.9 5zM210.2 0v10M280.2 6.6v3.4M350.2 6.6v3.4M6.7 74.2h3.4M410.2 74.2h3.4M.2 148.5h9.9M5.1 145.6l5 2.9-5 2.9zM410.2 148.5l5-2.9v5.8z"/>
<path d="M410.2 148.5h9.9M6.7 222.7h3.4M410.2 222.7h3.4M70.1 287v3.4M140.2 287v3.4M210.2 287l2.9 5h-5.8zM210.2 287v10M280.2 287v3.4M350.2 287v3.4"/>
</g>
<g fill="none" stroke="#000" stroke-width=".3">
<path d="M145.5 59.3l.7 .7-2.1 1.4zM147.8 57.8l-3.7 3.6M324.5 45.8l6.8 25.5M337.5 45.1l-4 26M346.2 50.2l-10 21.6M351.9 58.5l-14.6 14.7M130.5 68.4l11.7 9.7M133.5 76.8l7.1 1.9M135.2 62.4l7.5 15.5M138.3 77.6l2.3 1.1-2.6-.2zM140.6 76.2l1.6 1.9-2.3-1.2zM141.2 75.9l.9-.5 .6 2.5z"/>
<path d="M150.8 72.3l.7 .7-2.1 1.4zM155.2 68.6l-5.8 5.8M290.3 70.5l13 12.9M330.2 69l1-.3 .1 2.6zM333.4 68.6l1 .1-.9 2.4zM336.8 69.3l.9 .4-1.5 2.1zM338.7 71l.7 .7-2.1 1.5zM357.5 72.9l.6 .7-2.1 1.4zM364.8 66.2l-8.8 8.8M136.5 90.6l6.5 6.5M141.6 94.9l1.4 2.2-2.1-1.4zM283.7 82.5l22.4 4.2"/>
<path d="M301.2 82l.7-.7 1.4 2.1zM303.7 85.8l2.4 .9-2.6 .1zM304 87.5l2.5-.1-2.3 1.1zM306.5 87.4l-23.7 6.3M314.9 97.4l-28.3 10.9M301.7 117.9l2.4-.6-2 1.5zM304.1 119.2l2.1-1.4-1.4 2.1zM304.1 117.3l-22.4 10.6M306.2 117.8l-19.7 19.7M307.1 118.3l-15.8 27.5M307.1 118.3l-.8 2.5-.9-.6zM53.1 156.2h3l14.1 14.1"/>
<path d="M72.4 158.6v7.5M104.4 154.6h1.8M105.9 148.6l5.3 4.9M106.2 152.2l2-1.5-1.3 2.2zM108.2 150.7l-11.3 12.1M109.1 154.6h6.4M109.4 158.6v7.5M112.3 146.7v1.7M112.3 151.4v6.3M117.1 149.1l.7 .7-2.1 1.4zM118.5 154.6h19M127.5 142.3h-2.9l-8.9 8.9"/>
<path d="M134.3 154.6v35.9M134.3 154.6l.5 2.4h-1zM68.8 168.2l1.4 2.1-2.1-1.4zM69.2 172.5h6.4M72.4 169.4v6.3M72.4 161.8l2.5-.5v1zM72.4 161.8h12.5M90.9 167.4v16.4M95.6 164.2l-12 12.9M96.9 161.8h12.5M106.3 172.5h6.3M106.9 161.3l2.5 .5-2.5 .5z"/>
<path d="M109.4 169.4v6.3M112.3 160.7v1.7M115.9 172.5h5.4M118.1 172.5v11M118.1 172.5l.5 2.5h-1zM68.4 189.9h16.4M75.4 185.9l-26.5 28.4M87.8 189.9h6.3M90.9 186.8v6.3M90.9 196.1v16.4M97.1 189.9h16.4M118.1 195.5v11"/>
<path d="M46.6 212.1l5.3 4.9M49.9 218.1h6.3M50.3 212.1l.7 .7-2.1 1.5zM53.1 214.9v6.4M55 212.3l2.6 .4-.4 .9zM55 212.3l29.7 10.2M56.1 209.3l-2.5 7.3M69.2 206.5h6.4M72.4 203.4v6.3M95.9 208.7l1.2 2.3-1 .2zM95.9 208.7l1.8 6.4h3M106.3 206.5h6.3"/>
<path d="M109.4 203.4v6.3M115.9 206.5h5.4M117.6 204h1l-.5 2.5zM134.3 202.6v35.9M221.5 210.6h188.7M221.5 216.3h188.7M221.5 204.7h188.7v46.5h-188.7zM232.4 210.6v40.6M243.8 210.6v40.6M322.3 210.6v40.6M47.6 222.9l2.1-1.5-1.4 2.2zM49.7 221.4l-5.4 5.5h-3"/>
<path d="M96.1 226.5l18.2 6.2M104.4 238.5h1.8M109.1 238.5h6.4M112.1 231.5l2.2 1.2-2.5-.3zM112.3 230.7v1.7M112.3 235.4v6.3M115.3 229.8l-2.4 7.2M118.5 238.5h19M133.8 236h1l-.5 2.5zM221.5 222.2h188.7M221.5 228h188.7M221.5 233.8h188.7"/>
<path d="M221.5 239.6h188.7M112.3 244.7v1.7M221.5 245.4h188.7M10.1 269.6h207.3v17.4h-207.3zM10.1 275.4h207.3M23.6 275.4v11.6M71 275.4v11.6M10.1 281.2h207.3"/>
<circle cx="133.2" cy="58.3" r="4.6"/>
<circle cx="151" cy="54.6" r="4.6"/>
<circle cx="323.3" cy="41.4" r="4.6"/>
<circle cx="338.2" cy="40.6" r="4.6"/>
<circle cx="348.1" cy="46.1" r="4.6"/>
<circle cx="355.1" cy="55.3" r="4.6"/>
<circle cx="127" cy="65.5" r="4.6"/>
<circle cx="129.1" cy="75.6" r="4.6"/>
<circle cx="158.4" cy="65.4" r="4.6"/>
<circle cx="287.1" cy="67.2" r="4.6"/>
<circle cx="368.1" cy="63" r="4.6"/>
<circle cx="133.3" cy="87.3" r="4.6"/>
<circle cx="278.4" cy="94.9" r="4.6"/>
<circle cx="279.2" cy="81.7" r="4.6"/>
<circle cx="282.4" cy="109.9" r="4.6"/>
<circle cx="277.6" cy="129.8" r="4.6"/>
<circle cx="283.3" cy="140.7" r="4.6"/>
<circle cx="289" cy="149.7" r="4.6"/>
</g>
<g fill="#000" stroke="#000" stroke-width=".3">
<path d="M145.5 59.3l.7 .7-2.1 1.4zM138.3 77.6l2.3 1.1-2.6-.2zM140.6 76.2l1.6 1.9-2.3-1.2zM141.2 75.9l.9-.5 .6 2.5zM150.8 72.3l.7 .7-2.1 1.4zM330.2 69l1-.3 .1 2.6zM333.4 68.6l1 .1-.9 2.4zM336.8 69.3l.9 .4-1.5 2.1zM338.7 71l.7 .7-2.1 1.5zM357.5 72.9l.6 .7-2.1 1.4zM141.6 94.9l1.4 2.2-2.1-1.4zM301.2 82l.7-.7 1.4 2.1z"/>
<path d="M303.7 85.8l2.4 .9-2.6 .1zM304 87.5l2.5-.1-2.3 1.1zM317.2 96.4l.1 .5zM317.1 96.2l.2 .7zM316.9 96l.4 .9zM316.7 95.9l.6 1zM316.4 95.8l.9 1.1zM316.1 95.7l.3 .1 .9 1.1zM315.9 95.7h.2l1.2 1.2zM315.6 95.8l.3-.1 1.4 1.2zM315.4 95.9l.2-.1 1.7 1.1zM315.2 96.1l.2-.2 1.9 1z"/>
<path d="M315.2 96.1l2.1 .8-2.3-.6zM315 96.3l2.3 .6-2.4-.4zM314.9 96.5l2.4 .4-2.5-.1zM314.8 96.8l2.5 .1-2.5 .2zM314.8 97.1l2.5-.2-2.4 .4zM314.9 97.3l2.4-.4-2.3 .7zM315 97.6l2.3-.7-2.1 .9zM315.2 97.8l2.1-.9-1.9 1.1zM315.4 98l1.9-1.1-1.7 1.2zM315.6 98.1l1.7-1.2-1.4 1.3zM315.9 98.2l1.4-1.3-1.2 1.3zM317.3 96.9l-.9 1.2-.3 .1z"/>
<path d="M317.3 96.9l-.9 1.2zM317.3 96.9l-.6 1.1zM317.3 96.9l-.4 1zM317.3 96.9l-.2 .8zM317.3 96.9l-.1 .6zM317.3 96.9v.3zM301.7 117.9l2.4-.6-2 1.5zM304.1 119.2l2.1-1.4-1.4 2.1zM307.1 118.3l-.8 2.5-.9-.6zM106.2 152.2l2-1.5-1.3 2.2zM117.1 149.1l.7 .7-2.1 1.4zM134.3 154.6l.5 2.4h-1z"/>
<path d="M68.8 168.2l1.4 2.1-2.1-1.4zM72.4 161.8l2.5-.5v1zM106.9 161.3l2.5 .5-2.5 .5zM118.1 172.5l.5 2.5h-1zM50.3 212.1l.7 .7-2.1 1.5zM55 212.3l2.6 .4-.4 .9zM95.9 208.7l1.2 2.3-1 .2zM117.6 204h1l-.5 2.5zM47.6 222.9l2.1-1.5-1.4 2.2zM112.1 231.5l2.2 1.2-2.5-.3zM133.8 236h1l-.5 2.5z"/>
</g>
<path d="M128.5 23.7h139.2" fill="none" stroke="#000" stroke-width=".53"/>
<text font-size="8.2" x="128.5" y="22.4">ENSAMBLAJE: PANEL IZQUIERDO</text>
<g font-size="4.8">
<text x="16.4" y="42.7">Los paneles irán atornillados al salpicadero</text>
<text x="16.4" y="48.4">mediante tornillos DIN 7991 M4 x 25 con</text>
<text x="16.4" y="54.2">tuercas autoblocantes</text>
<text x="225.4" y="169.6">NOTA: En el panel izquierdo hay que montar los separadores que vienen con la</text>
<text x="225.4" y="175.4">propia tarjeta.</text>
<text x="225.4" y="181.1">NOTA2: Se deben montar arandelas de nylon de métrica 3 para sujetar la placa.Si</text>
<text x="225.4" y="186.9">se sujeta con tuerca o arandela metalica se corre el riesgo de que se produzca un</text>
<text x="225.4" y="192.7">cortocircuito.</text>
</g>
<g font-size="4.7">
<text x="304.6" y="263.5">Ensamblaje panel</text>
<text x="304.6" y="268.9">izquierdo. Bronze V4</text>
</g>
<g font-size="4.2">
<text x="34" y="9.6">6</text>
<text x="104" y="9.6">5</text>
<text x="174" y="9.6">4</text>
<text x="244" y="9.6">3</text>
<text x="314" y="9.6">2</text>
<text x="384" y="9.6">1</text>
<text x="6.8" y="38.7">D</text>
<text x="410.6" y="38.7">D</text>
<text x="322.2" y="43">4</text>
<text x="337" y="42.2">5</text>
<text x="347" y="47.7">3</text>
<text x="132.1" y="59.8">1</text>
<text x="149.8" y="56.1">2</text>
<text x="354" y="56.8">1</text>
<text x="366.9" y="64.5">2</text>
<text x="125.9" y="67.1">3</text>
<text x="157.3" y="67">2</text>
<text x="286" y="68.7">4</text>
<text x="128" y="77.2">5</text>
<text x="278" y="83.2">3</text>
<text x="132.2" y="88.9">6</text>
<text x="277.3" y="96.4">1</text>
<text x="7" y="112.9">C</text>
<text x="281.2" y="111.5">6</text>
<text x="410.8" y="112.9">C</text>
<text x="276.4" y="131.4">5</text>
<text x="282.2" y="142.3">3</text>
<text x="287.8" y="151.2">1</text>
<text x="85.7" y="163.3">37.00</text>
<text x="7" y="187.1">B</text>
<text x="77.1" y="186.3" transform="rotate(-47 77.1 186.3)">86.94</text>
<text x="410.8" y="187.1">B</text>
<text x="119.7" y="194.7" transform="rotate(-90 119.7 194.7)">34.00</text>
<text x="135.9" y="201.7" transform="rotate(-90 135.9 201.7)">84.00</text>
<text x="304.8" y="209.2">PARTS LIST</text>
<text x="223.7" y="214.9">ITE</text>
<text x="234.1" y="215">QTY</text>
<text x="269.3" y="214.9">PART NUMBER</text>
<text x="353" y="215">DESCRIPTION</text>
<text x="225.8" y="220.8">1</text>
<text x="236.9" y="220.8">4</text>
<text x="244.7" y="220.8">Arandela de nylon - A 3</text>
<text x="323.2" y="220.8">Arandela de nylon para tornillos de M3</text>
<text x="85" y="224.2" transform="rotate(19 85 224.2)">62.71</text>
<text x="225.8" y="226.6">2</text>
<text x="236.9" y="226.6">1</text>
<text x="244.7" y="226.6">BRZ-CON-V004-PANI001</text>
<text x="323.2" y="226.6">ID Ref: 1170 . Panel izq. Chapa 3mm.</text>
<text x="225.8" y="232.4">3</text>
<text x="236.9" y="232.4">4</text>
<text x="244.7" y="232.4">DIN 127 - A 3</text>
<text x="323.2" y="232.4">Spring Washer</text>
<text x="225.8" y="238.2">4</text>
<text x="236.9" y="238.2">4</text>
<text x="244.7" y="238.3">DIN 7991 - M3 x 16 (Pavonado)</text>
<text x="323.2" y="238.3">Countersunk Screw</text>
<text x="225.8" y="244">5</text>
<text x="236.9" y="244">4</text>
<text x="244.7" y="244">DIN 934 - M3</text>
<text x="323.2" y="244">Hex Nut</text>
<text x="225.8" y="249.8">6</text>
<text x="236.9" y="249.8">1</text>
<text x="244.7" y="249.9">Shanpu SPD5K-AM009</text>
<text x="323.2" y="249.9">ID Ref: 660. Botonera</text>
<text x="7" y="261.3">A</text>
<text x="410.8" y="261.3">A</text>
<text x="102.8" y="274">PARTS LIST</text>
<text x="12.9" y="279.8">QTY</text>
<text x="33.6" y="279.8">PART NUMBER</text>
<text x="131.1" y="279.8">DESCRIPTION</text>
<text x="15.7" y="285.6">1</text>
<text x="24.5" y="285.6">BRZ-CON-V004-PANI001</text>
<text x="71.9" y="285.7">ID Ref: 1170 . Panel izq. Chapa 3mm. Acabado negro satinado liso</text>
<text x="34" y="290.4">6</text>
<text x="104" y="290.4">5</text>
<text x="174" y="290.4">4</text>
<text x="244" y="290.4">3</text>
<text x="314" y="290.4">2</text>
<text x="384" y="290.4">1</text>
</g>
<g font-size="4.1">
<text x="55.8" y="260.4">BRZ-CON-V004-PANI001</text>
<text x="105.9" y="260.4">ID Ref: 1170</text>
<text x="81.8" y="265.3">SCALE 1 : 1</text>
</g>
<g font-size="4">
<text x="128.4" y="143.9">⌀4.80 THRU</text>
<text x="128.4" y="149.2">⌵ ⌀9.40 X 90.0°</text>
<text x="28.9" y="157.8">⌀3.40 THRU</text>
<text x="17.7" y="163.1">⌵ ⌀6.30 X 90.0°</text>
<text x="101.5" y="216.6">⌀38.80</text>
<text x="5.9" y="233.7">⌵ ⌀9.40 X 90.0°</text>
<text x="17" y="228.4">⌀4.80 THRU</text>
</g>
<text font-size="3.9" x="352.5" y="276.2">SMK‐BRZSMC‐04‐LPANEL‐04‐ENS09</text>
<g font-size="2.4">
<text x="271.2" y="259.7">SCALE:</text>
<text x="350.6" y="260.9">DRAWN: Adrián Parro</text>
<text x="391.2" y="260.6">15/04/2014</text>
<text x="350.6" y="267">CHECKED: Antonio García</text>
<text x="391.2" y="266.6">15/04/2014</text>
<text x="350.7" y="271.4">DWG NO:</text>
<text x="351.6" y="279.3">REV</text>
<text x="372" y="279.4">SIZE</text>
<text x="391" y="279.6">SHEET</text>
<text x="377.9" y="283.8">A3</text>
<text x="398.3" y="283.8">1 /1</text>
</g>
</svg>
